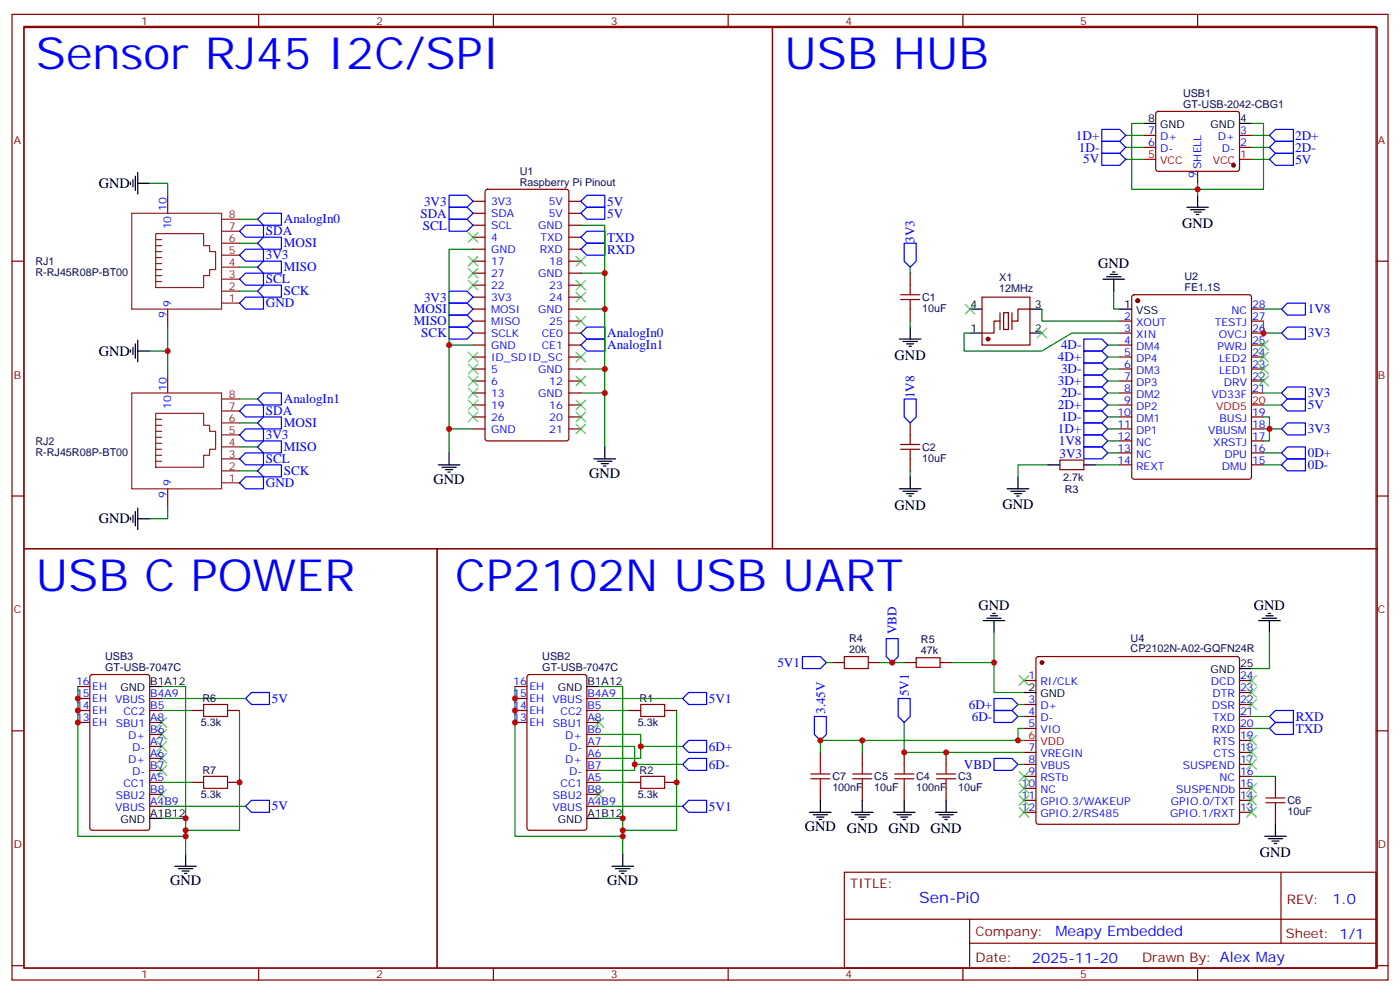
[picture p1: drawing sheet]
<svg xmlns="http://www.w3.org/2000/svg" width="412mm" height="292mm" viewBox="0 0 412 292" stroke-linecap="round" stroke-linejoin="round" font-family="sans-serif">
<g fill="none" stroke="#870000" stroke-width=".35">
<path d="M3.5 4.2h405.4v284.4h-405.4zM7.1 7.8h398.2v277.2h-398.2zM7.1 8.1h220.4v153.5h-220.4zM76.2 4.2v3.6M145.3 4.2v3.6M214.5 4.2v3.6M227.5 8.1h178.2v153.5h-178.2zM283.6 4.2v3.6M352.8 4.2v3.6M336.9 39.9h3.5M340.7 33l.4-.2h23.3l.5 .2 .2 .5v16.5l-.7 .4h-23.5l-.5-.7v-16.2zM365.1 39.9h3.6"/>
<path d="M49.4 57.5v5.3M139.3 59.3h3.6M143.1 55.9l.5-.2h23.3l.6 .5 .1 72.9-.5 .7h-23.5l-.7-.4v-73zM167.6 59.3h3.5M336.9 43.4h3.5M352.8 50.4v3.6M365.1 43.4h3.6M3.5 76.9h3.6M139.3 76.9h3.6M139.3 62.8h3.6M139.3 66.3h3.6M139.3 69.8h3.6"/>
<path d="M139.3 73.4h3.6M167.6 76.9h3.5M167.6 62.8h3.5M167.6 66.3h3.5M167.6 69.8h3.5M167.6 73.4h3.5M405.3 76.9h3.6M49.4 91v5.3M139.3 94.5h3.6M139.3 98.1h3.6M139.3 91h3.6M139.3 80.4h3.6"/>
<path d="M139.3 84h3.6M139.3 87.5h3.6M167.6 94.5h3.5M167.6 98.1h3.5M167.6 91h3.5M167.6 80.4h3.5M167.6 84h3.5M167.6 87.5h3.5M268.1 80.4v3.6M268.1 91v3.5M289.3 87.5h14.1v14.1h-14.1zM294.6 94.5h-1.8v3.6h-3.5"/>
<path d="M295.6 92.1h1.4v4.9h-1.4zM303.4 91h-3.5v3.5h-1.8M329.8 94.5h3.6M329.8 98.1h3.6M333.6 87l.5-.2h33.8l.7 .4 .1 53.2-.5 .7h-34.1l-.7-.5v-53.1zM368.7 94.5h3.5M368.7 98.1h3.5M368.7 91h3.5M49.4 110.4v5.3M139.3 101.6h3.6M139.3 105.1h3.6M139.3 108.7h3.6"/>
<path d="M139.3 112.2h3.6M139.3 115.7h3.6M139.3 119.2h3.6M167.6 101.6h3.5M167.6 105.1h3.5M167.6 108.7h3.5M167.6 112.2h3.5M167.6 115.7h3.5M167.6 119.2h3.5M329.8 101.6h3.6M329.8 105.1h3.6M329.8 108.7h3.6"/>
<path d="M329.8 112.2h3.6M329.8 115.7h3.6M329.8 119.2h3.6M368.7 101.6h3.5M368.7 105.1h3.5M368.7 108.7h3.5M368.7 112.2h3.5M368.7 115.7h3.5M139.3 122.8h3.6M139.3 126.3h3.6M167.6 122.8h3.5M167.6 126.3h3.5"/>
<path d="M268.1 124.5v3.6M268.1 135.1v3.5M312.2 135.5h7.1v2.8h-7.1zM329.8 122.8h3.6M329.8 126.3h3.6M329.8 129.8h3.6M329.8 133.3h3.6M329.8 136.9h3.6M368.7 122.8h3.5M368.7 126.3h3.5M368.7 129.8h3.5M368.7 133.3h3.5"/>
<path d="M368.7 136.9h3.5M3.5 146h3.6M49.4 143.9v5.3M405.3 146h3.6M7.1 161.6h121.7v123.4h-121.7zM128.8 161.6h276.9v123.4h-276.9zM26.7 198.8l.5-.2h16.2l.6 .4 .1 44.8-.5 .6-16.4 .1-.7-.5v-44.7zM155.5 198.8l.4-.2h16.3l.6 .4 .1 44.8-.5 .6-16.5 .1-.6-.5-.1-44.7zM245.2 195.1h3.5M255.8 195.1h3.5M266.3 195.1h3.6M276.9 195.1h3.6"/>
<path d="M305.4 193.5l.5-.2h58.5l.5 .2 .2 .5v48l-.2 .5-.5 .2h-58.5l-.5-.2-.2-.5v-48zM3.5 215.2h3.6M22.9 209.2h3.6M22.9 212.7h3.6M22.9 205.7h3.6M22.9 202.1h3.6M44.1 209.2h3.5M44.1 219.8h3.5M44.1 216.3h3.5M44.1 212.7h3.5M44.1 205.7h3.5M56.4 209.2h3.6"/>
<path d="M67 209.2h3.6M151.7 209.2h3.5M151.7 212.7h3.5M151.7 205.7h3.5M151.7 202.1h3.5M172.9 209.2h3.5M172.9 219.8h3.5M172.9 216.3h3.5M172.9 212.7h3.5M172.9 205.7h3.5M185.2 209.2h3.5M195.8 209.2h3.5"/>
<path d="M301.6 200.4h3.6M301.6 207.4h3.6M301.6 211h3.6M301.6 214.5h3.6M365.1 200.4h3.6M365.1 207.4h3.6M365.1 211h3.6M365.1 214.5h3.6M365.1 218h3.6M365.1 203.9h3.6M405.3 215.2h3.6M44.1 230.4h3.5"/>
<path d="M44.1 237.4h3.5M44.1 233.9h3.5M44.1 226.8h3.5M44.1 223.3h3.5M56.4 230.4h3.6M67 230.4h3.6M172.9 230.4h3.5M172.9 237.4h3.5M172.9 233.9h3.5M172.9 226.8h3.5M172.9 223.3h3.5M185.2 230.4h3.5"/>
<path d="M195.8 230.4h3.5M241.7 221.5v3.6M241.7 232.1v3.6M254 221.5v3.6M254 232.1v3.6M266.3 221.5v3.6M266.3 232.1v3.6M278.7 221.5v3.6M278.7 232.1v3.6M301.6 221.5h3.6M301.6 225.1h3.6M301.6 228.6h3.6"/>
<path d="M301.6 232.1h3.6M301.6 235.7h3.6M301.6 239.2h3.6M365.1 221.5h3.6M365.1 225.1h3.6M365.1 228.6h3.6M365.1 232.1h3.6M365.1 235.7h3.6M365.1 239.2h3.6M375.7 228.6v3.5M375.7 239.2v3.5M248.7 256.8h156.6v28.2h-156.6z"/>
<path d="M377.3 256.8v20.9M248.7 270.7h156.5M285.6 277.7h119.6M285.6 270.7v14.1M3.5 284.3h3.6M76.2 285v3.6M145.3 285v3.6M214.5 285v3.6M283.6 285v3.6M352.8 285v3.6M405.3 284.3h3.6"/>
</g>
<g fill="none" stroke="#8c2424" stroke-width=".35">
<path d="M38.8 62.8h26.5v28.2h-26.5zM45.9 68.8h14.1v3.5h1.7v1.8h1.8v5.3h-1.8v1.7h-1.7v3.6h-14.1zM45.9 70.6h1.7M45.9 72.3h1.7M45.9 74.1h1.7M45.9 75.8h1.7M45.9 77.6h1.7M45.9 79.4h1.7M65.3 64.6h5.3M65.3 68.1h5.3M65.3 71.6h5.3M65.3 75.1h5.3"/>
<path d="M65.3 78.7h5.3M45.9 81.1h1.7M45.9 82.9h1.7M65.3 82.2h5.3M65.3 85.7h5.3M65.3 89.3h5.3M38.8 115.7h26.5v28.2h-26.5zM65.3 117.5h5.3M45.9 121.7h14.1v3.5h1.7v1.8h1.8v5.3h-1.8v1.8h-1.7v3.5h-14.1zM45.9 123.5h1.7M45.9 125.2h1.7M45.9 127h1.7"/>
<path d="M45.9 128.8h1.7M45.9 130.5h1.7M45.9 132.3h1.7M45.9 134.1h1.7M45.9 135.8h1.7M65.3 121h5.3M65.3 124.5h5.3M65.3 128.1h5.3M65.3 131.6h5.3M65.3 135.1h5.3M65.3 138.6h5.3M65.3 142.2h5.3"/>
</g>
<g fill="none" stroke="#00f" stroke-width=".35">
<path d="M324.6 38.1h5.2l1.8 1.8-1.8 1.7h-5.2zM375.7 38.1h5.3v3.5h-5.3l-1.8-1.7zM132.3 57.5h5.3l1.7 1.8-1.7 1.7h-5.3zM171.1 59.3l1.8-1.8h5.3v3.5h-5.3zM324.6 41.6h5.2l1.8 1.8-1.8 1.8h-5.2zM324.6 45.2h5.2l1.8 1.7-1.8 1.8h-5.2zM373.9 43.4l1.8-1.8h5.3v3.6h-5.3zM375.7 45.2h5.3v3.5h-5.3l-1.8-1.8zM70.6 68.1l1.7-1.8h5.3v3.5h-5.3zM70.6 75.1l1.7-1.7h5.3v3.5h-5.3zM75.8 71.6l1.8-1.8h5.3v3.6h-5.3zM75.8 78.7l1.8-1.8h5.3v3.5h-5.3z"/>
<path d="M77.6 62.8h5.3v3.5h-5.3l-1.8-1.7zM132.3 61h5.3l1.7 1.8-1.7 1.8h-5.3zM132.3 64.6h5.3l1.7 1.7-1.7 1.8h-5.3zM171.1 69.8l1.8-1.7h5.3v3.5h-5.3zM171.1 73.4l1.8-1.8h5.3v3.5h-5.3zM171.1 62.8l1.8-1.8h5.3v3.6h-5.3zM266.3 71.6h3.6v5.3l-1.8 1.8-1.8-1.8zM70.6 89.3l1.7-1.8h5.3v3.5h-5.3zM72.3 80.4h5.3v3.6h-5.3l-1.7-1.8zM75.8 85.7l1.8-1.7h5.3v3.5h-5.3zM132.3 92.8h5.3l1.7 1.7-1.7 1.8h-5.3zM132.3 89.3h5.3l1.7 1.7-1.7 1.8h-5.3z"/>
<path d="M132.3 96.3h5.3l1.7 1.8-1.7 1.7h-5.3zM132.3 85.7h5.3l1.7 1.8-1.7 1.8h-5.3zM172.9 96.3h5.3v3.5h-5.3l-1.8-1.7zM319.3 99.8h5.3l1.7 1.8-1.7 1.8h-5.3zM377.5 91l1.7-1.7h5.3v3.5h-5.3zM377.5 98.1l1.7-1.8h5.3v3.5h-5.3zM75.8 117.5l1.8-1.8h5.3v3.5h-5.3zM171.1 101.6l1.8-1.8h5.3v3.6h-5.3zM266.3 117.5h3.6v5.3l-1.8 1.7-1.8-1.7zM319.3 113.9h5.3l1.7 1.8-1.7 1.8h-5.3zM319.3 117.5h5.3l1.7 1.7-1.7 1.8h-5.3zM319.3 106.9h5.3l1.7 1.8-1.7 1.7h-5.3z"/>
<path d="M319.3 110.4h5.3l1.7 1.8-1.7 1.7h-5.3zM319.3 103.4h5.3l1.7 1.7-1.7 1.8h-5.3zM377.5 119.2l1.7-1.7h5.3v3.5h-5.3zM377.5 115.7l1.7-1.8h5.3v3.6h-5.3zM70.6 135.1l1.7-1.8h5.3v3.6h-5.3zM70.6 128.1l1.7-1.8h5.3v3.5h-5.3zM70.6 121l1.7-1.8h5.3v3.6h-5.3zM75.8 138.6l1.8-1.7h5.3v3.5h-5.3zM75.8 124.5l1.8-1.7h5.3v3.5h-5.3zM77.6 129.8h5.3v3.5h-5.3l-1.8-1.7zM319.3 131.6h5.3l1.7 1.7-1.7 1.8h-5.3zM319.3 128.1h5.3l1.7 1.7-1.7 1.8h-5.3z"/>
<path d="M319.3 124.5h5.3l1.7 1.8-1.7 1.8h-5.3zM319.3 121h5.3l1.7 1.8-1.7 1.7h-5.3zM377.5 133.3l1.7-1.7h5.3v3.5h-5.3zM377.5 136.9l1.7-1.8h5.3v3.5h-5.3zM377.5 126.3l1.7-1.8h5.3v3.6h-5.3zM70.6 142.2l1.7-1.8h5.3v3.5h-5.3zM236.4 193.3h5.3l1.7 1.8-1.7 1.7h-5.3zM261.1 188h3.5v5.3l-1.8 1.8-1.7-1.8zM72.3 205.7l1.8-1.8h5.3v3.5h-5.3zM201.1 205.7l1.7-1.8h5.3v3.5h-5.3zM202.8 218h5.3v3.5h-5.3l-1.7-1.7zM239.9 211h3.5v5.3l-1.7 1.7-1.8-1.7z"/>
<path d="M264.6 205.7h3.5v5.3l-1.8 1.7-1.7-1.7zM292.8 205.7h5.3l1.8 1.7-1.8 1.8h-5.3zM292.8 209.2h5.3l1.8 1.8-1.8 1.7h-5.3zM373.9 214.5l1.8-1.8h5.3v3.6h-5.3zM373.9 211l1.8-1.8h5.3v3.5h-5.3zM72.3 237.4l1.8-1.7h5.3v3.5h-5.3zM201.1 225.1l1.7-1.8h5.3v3.5h-5.3zM201.1 237.4l1.7-1.7h5.3v3.5h-5.3zM292.8 223.3h5.3l1.8 1.8-1.8 1.7h-5.3z"/>
</g>
<g fill="none" stroke="#008700" stroke-width=".35">
<path d="M331.6 39.9h5.3M336.9 36.3h-3.5v19.4h38.8v-19.4h-3.5M368.7 39.9h5.2M44.1 54h5.3v3.5M331.6 46.9h5.3M331.6 43.4h5.3M352.8 54v3.5M368.7 46.9h5.2M368.7 43.4h5.2M70.6 78.7h5.2M70.6 71.6h5.2M70.6 64.6h5.2"/>
<path d="M139.3 73.4h-7v59.9M171.1 66.3h7.1v14.1M268.1 78.7v1.7M49.4 96.3v14.1M70.6 85.7h5.2M171.1 80.4h7.1v51.2M171.1 91h7.1M268.1 94.5v1.8M285.8 98.1h-1.8v5.3h22.9l8.8-5.3h14.1M306.9 91v3.5h22.9M328.1 85.7v5.3h1.7M372.2 94.5v3.6h5.3"/>
<path d="M372.2 91h5.3M44.1 103.4h5.3M70.6 117.5h5.2M132.3 101.6h7M171.1 115.7h7.1M171.1 108.7h7.1M326.3 119.2h3.5M326.3 115.7h3.5M326.3 105.1h3.5M326.3 101.6h3.5M326.3 112.2h3.5M326.3 108.7h3.5"/>
<path d="M372.2 119.2h5.3M372.2 115.7h5.3M70.6 124.5h5.2M70.6 131.6h5.2M70.6 138.6h5.2M132.3 126.3h7M268.1 138.6v1.8M308.7 136.9h-8.8v3.5M322.8 136.9h7M326.3 133.3h3.5M326.3 126.3h3.5M326.3 129.8h3.5"/>
<path d="M326.3 122.8h3.5M372.2 122.8h1.7v7h-1.7M372.2 133.3h5.3M372.2 136.9h5.3M372.2 126.3h5.3M49.4 149.2v3.6h-5.3M243.4 195.1h1.8M259.3 195.1h7M280.5 195.1h12.3M292.8 186.3v17.6h8.8M373.9 186.3v10.5h-5.2M22.9 202.1v44.1h31.8"/>
<path d="M47.6 202.1h7.1v38.8M47.6 209.2h8.8M47.6 205.7h24.7M70.6 209.2v35.3h-15.9M151.7 202.1v44.1h31.7M176.4 219.8h10.6v7h-10.6M176.4 216.3h12.3v7h-12.3M176.4 202.1h7v38.8M176.4 209.2h8.8M176.4 205.7h24.7M188.7 219.8h12.4M199.3 209.2v35.3h-15.9"/>
<path d="M254 218h-12.3v3.5M266.3 212.7v8.8h35.3M299.9 211h1.7M299.9 207.4h1.7M301.6 218h-47.6v3.5M301.6 214.5h-1.7v3.5M368.7 211h5.2M368.7 214.5h5.2M47.6 230.4h8.8M47.6 237.4h24.7M176.4 230.4h8.8M176.4 237.4h24.7"/>
<path d="M187 225.1h14.1M299.9 225.1h1.7M368.7 228.6h7M47.6 240.9h7.1v10.6M176.4 240.9h7v10.6"/>
</g>
<g fill="none" stroke="#000" stroke-width=".35">
<path d="M336.9 36.3h3.5M365.1 36.3h3.6M38.5 53.6v.7M39.2 52.9v2.1M39.9 51.9v4.2M40.6 50.8v6.3M40.6 54h3.5M352.8 57.5v3.5M349.6 61h6.4M350.7 61.7h4.2M351.7 62.4h2.1M352.4 63.1h.7"/>
<path d="M264.9 99.8h6.4M268.1 96.3v3.5M285.8 91h3.5M285.8 98.1h3.5M303.4 91h3.5M303.4 98.1h3.5M324.9 82.2h6.4M326 81.5h4.2M327 80.8h2.1M327.7 80.1h.7M328.1 82.2v3.5M329.8 91h3.6"/>
<path d="M38.5 103v.7M39.2 102.3v2.1M39.9 101.2v4.3M40.6 103.4h3.5M40.6 100.2v6.3M266 100.5h4.2M267.1 101.2h2.1M267.8 102h.7M129.1 136.9h6.4M130.2 137.6h4.2M131.2 138.3h2.1M131.9 139h.7"/>
<path d="M132.3 133.3v3.6M175 135.1h6.3M176 135.8h4.3M177.1 136.5h2.1M177.8 137.2h.7M178.2 131.6v3.5M308.7 136.9h3.5M319.3 136.9h3.5M38.5 152.4v.7M39.2 151.7v2.1M39.9 150.6v4.3M40.6 149.6v6.3"/>
<path d="M40.6 152.8h3.5M264.9 143.9h6.4M266 144.6h4.2M267.1 145.3h2.1M267.8 146h.7M268.1 140.4v3.5M296.7 143.9h6.3M297.7 144.6h4.3M298.8 145.3h2.1M299.5 146h.7M299.9 140.4v3.5M289.6 182.7h6.4"/>
<path d="M290.7 182h4.2M291.7 181.3h2.2M292.5 180.6h.7M292.8 182.7v3.6M365.1 196.8h3.6M370.8 182.7h6.3M371.8 182h4.3M372.9 181.3h2.1M373.6 180.6h.7M373.9 182.7v3.6M44.1 202.1h3.5M172.9 202.1h3.5"/>
<path d="M301.6 203.9h3.6M238.5 239.2h6.3M239.5 239.9h4.3M241.7 235.7v3.5M250.8 239.2h6.4M251.9 239.9h4.2M254 235.7v3.5M263.2 239.2h6.3M264.2 239.9h4.3M266.3 235.7v3.5M275.5 239.2h6.4M276.6 239.9h4.2"/>
<path d="M278.7 235.7v3.5M44.1 240.9h3.5M51.5 255.1h6.4M52.6 255.8h4.2M53.6 256.5h2.1M54.3 257.2h.7M54.7 251.5v3.6M172.9 240.9h3.5M180.3 255.1h6.3M181.3 255.8h4.3M182.4 256.5h2.1M183.1 257.2h.7"/>
<path d="M183.4 251.5v3.6M240.6 240.6h2.1M241.3 241.3h.7M252.9 240.6h2.2M253.6 241.3h.8M265.3 240.6h2.1M266 241.3h.7M277.6 240.6h2.2M278.3 241.3h.7M372.5 246.2h6.4M373.6 246.9h4.2M374.6 247.6h2.2"/>
<path d="M375.4 248.4h.7M375.7 242.7v3.5"/>
</g>
<path d="M336.9 46.9h3.5M365.1 46.9h3.6M368.7 119.2h3.5M301.6 218h3.6" fill="none" stroke="#f00" stroke-width=".35"/>
<g fill="#870000" stroke="#870000" stroke-width=".35">
<circle cx="363.4" cy="48.7" r=".53"/>
<circle cx="335.1" cy="88.5" r=".53"/>
<circle cx="291" cy="99.8" r=".53"/>
<circle cx="306.9" cy="195.1" r=".53"/>
</g>
<path d="M294.6 92.1v4.9M298.1 92.1v4.9" fill="none" stroke="#871200" stroke-width=".35"/>
<g fill="none" stroke="#3c3" stroke-width=".35">
<path d="M137.9 79l2.9 2.8M137.9 75.5l2.9 2.8M137.9 68.4l2.9 2.9M140.8 79l-2.9 2.8M140.8 75.5l-2.9 2.8M140.8 68.4l-2.9 2.9M169.7 75.5l2.8 2.8M172.5 75.5l-2.8 2.8M137.9 82.5l2.9 2.9M140.8 82.5l-2.9 2.9M169.7 82.5l2.8 2.9M169.7 86.1l2.8 2.8"/>
<path d="M169.7 93.1l2.8 2.9M172.5 82.5l-2.8 2.9M172.5 86.1l-2.8 2.8M172.5 93.1l-2.8 2.9M284.3 89.6l2.9 2.8M287.2 89.6l-2.9 2.8M305.5 96.7l2.8 2.8M308.3 96.7l-2.8 2.8M137.9 103.7l2.9 2.8M137.9 117.8l2.9 2.8M137.9 114.3l2.9 2.8M137.9 110.8l2.9 2.8"/>
<path d="M137.9 107.2l2.9 2.9M140.8 103.7l-2.9 2.8M140.8 107.2l-2.9 2.9M140.8 114.3l-2.9 2.8M140.8 117.8l-2.9 2.8M140.8 110.8l-2.9 2.8M169.7 103.7l2.8 2.8M169.7 110.8l2.8 2.8M169.7 117.8l2.8 2.8M172.5 103.7l-2.8 2.8M172.5 110.8l-2.8 2.8M172.5 117.8l-2.8 2.8"/>
<path d="M370.8 100.2l2.8 2.8M370.8 103.7l2.8 2.8M370.8 107.2l2.8 2.9M370.8 110.8l2.8 2.8M373.6 100.2l-2.8 2.8M373.6 103.7l-2.8 2.8M373.6 107.2l-2.8 2.9M373.6 110.8l-2.8 2.8M137.9 121.4l2.9 2.8M140.8 121.4l-2.9 2.8M169.7 121.4l2.8 2.8M169.7 124.9l2.8 2.8"/>
<path d="M172.5 121.4l-2.8 2.8M172.5 124.9l-2.8 2.8M300.2 199l2.8 2.8M303 199l-2.8 2.8M367.2 199l2.9 2.8M370.1 199l-2.9 2.8M46.2 211.3l2.8 2.8M46.2 214.8l2.8 2.9M46.2 218.4l2.8 2.8M49 211.3l-2.8 2.8M49 214.8l-2.8 2.9M49 218.4l-2.8 2.8"/>
<path d="M175 211.3l2.8 2.8M177.8 211.3l-2.8 2.8M367.2 202.5l2.9 2.8M367.2 206l2.9 2.8M367.2 216.6l2.9 2.8M370.1 202.5l-2.9 2.8M370.1 206l-2.9 2.8M370.1 216.6l-2.9 2.8M46.2 232.5l2.8 2.8M46.2 221.9l2.8 2.8M46.2 225.4l2.8 2.8M49 232.5l-2.8 2.8"/>
<path d="M49 221.9l-2.8 2.8M49 225.4l-2.8 2.8M175 232.5l2.8 2.8M177.8 232.5l-2.8 2.8M300.2 227.2l2.8 2.8M300.2 230.7l2.8 2.8M300.2 234.2l2.8 2.9M300.2 237.8l2.8 2.8M303 227.2l-2.8 2.8M303 230.7l-2.8 2.8M303 234.2l-2.8 2.9M303 237.8l-2.8 2.8"/>
<path d="M367.2 220.1l2.9 2.9M367.2 223.7l2.9 2.8M367.2 230.7l2.9 2.8M367.2 234.2l2.9 2.9M367.2 237.8l2.9 2.8M370.1 220.1l-2.9 2.9M370.1 223.7l-2.9 2.8M370.1 230.7l-2.9 2.8M370.1 234.2l-2.9 2.9M370.1 237.8l-2.9 2.8"/>
</g>
<g fill="none" stroke="#a10000" stroke-width=".35">
<path d="M265.3 88.2h5.6M265.3 86.8h5.6M268.1 84v2.8M268.1 88.2v2.8M265.3 132.3h5.6M265.3 130.9h5.6M268.1 128.1v2.8M268.1 132.3v2.8M248.7 193.3h7.1v3.5h-7.1zM269.9 193.7h7v2.8h-7zM60 207.4h7v3.6h-7zM188.7 207.4h7.1v3.6h-7.1z"/>
<path d="M60 228.6h7v3.5h-7zM188.7 228.6h7.1v3.5h-7.1zM238.8 229.3h5.7M238.8 227.9h5.7M241.7 225.1v2.8M241.7 229.3v2.8M251.2 229.3h5.6M251.2 227.9h5.6M254 225.1v2.8M254 229.3v2.8M263.5 229.3h5.7M263.5 227.9h5.7"/>
<path d="M266.3 225.1v2.8M266.3 229.3v2.8M275.9 229.3h5.6M275.9 227.9h5.6M278.7 225.1v2.8M278.7 229.3v2.8M372.9 236.4h5.6M372.9 234.9h5.6M375.7 232.1v2.8M375.7 236.4v2.8"/>
</g>
<g fill="#c00">
<circle cx="49.4" cy="103.4" r=".88"/>
<circle cx="373.9" cy="126.3" r=".88"/>
<circle cx="372.2" cy="98.1" r=".88"/>
<circle cx="352.8" cy="55.7" r=".88"/>
<circle cx="183.4" cy="246.2" r=".88"/>
<circle cx="199.3" cy="230.4" r=".88"/>
<circle cx="183.4" cy="244.5" r=".88"/>
<circle cx="183.4" cy="240.9" r=".88"/>
<circle cx="187" cy="225.1" r=".88"/>
<circle cx="188.7" cy="219.8" r=".88"/>
<circle cx="299.9" cy="218" r=".88"/>
<circle cx="254" cy="218" r=".88"/>
<circle cx="262.8" cy="195.1" r=".88"/>
<circle cx="278.7" cy="221.5" r=".88"/>
<circle cx="54.7" cy="240.9" r=".88"/>
<circle cx="54.7" cy="244.5" r=".88"/>
<circle cx="70.6" cy="230.4" r=".88"/>
<circle cx="54.7" cy="246.2" r=".88"/>
<circle cx="22.9" cy="212.7" r=".88"/>
<circle cx="22.9" cy="209.2" r=".88"/>
<circle cx="22.9" cy="205.7" r=".88"/>
<circle cx="266.3" cy="221.5" r=".88"/>
<circle cx="241.7" cy="218" r=".88"/>
<circle cx="178.2" cy="115.7" r=".88"/>
<circle cx="178.2" cy="108.7" r=".88"/>
<circle cx="178.2" cy="91" r=".88"/>
<circle cx="132.3" cy="101.6" r=".88"/>
<circle cx="132.3" cy="126.3" r=".88"/>
<circle cx="178.2" cy="80.4" r=".88"/>
<circle cx="151.7" cy="212.7" r=".88"/>
<circle cx="151.7" cy="209.2" r=".88"/>
<circle cx="151.7" cy="205.7" r=".88"/>
<circle cx="292.8" cy="195.1" r=".88"/>
</g>
<g font-size="13.1" fill="#00f">
<text x="10.6" y="20.5">Sensor RJ45 I2C/SPI</text>
<text x="231.1" y="20.5">USB HUB</text>
<text x="10.6" y="173.9">USB C POWER</text>
<text x="134.1" y="173.9">CP2102N USB UART</text>
</g>
<text font-size="4.6" fill="#00f" x="270.8" y="265.8">Sen-Pi0</text>
<g font-size="4.2">
<text x="29.1" y="55.4">GND</text>
<text x="348.2" y="67.1">GND</text>
<text x="323.5" y="78.8">GND</text>
<text x="29.1" y="104.8">GND</text>
<text x="263.5" y="105.9">GND</text>
<text x="127.7" y="142.5">GND</text>
<text x="173.6" y="140.8">GND</text>
<text x="29.1" y="154.1">GND</text>
<text x="263.5" y="150">GND</text>
<text x="295.3" y="150">GND</text>
<text x="288.2" y="179.5">GND</text>
<text x="369.4" y="179.5">GND</text>
<text x="237.1" y="244.8">GND</text>
<text x="249.4" y="245.3">GND</text>
<text x="261.8" y="245.3">GND</text>
<text x="274.1" y="245.3">GND</text>
<text x="371.1" y="252.3">GND</text>
<text x="50.1" y="260.7">GND</text>
<text x="178.9" y="260.7">GND</text>
</g>
<g font-size="4.2" fill="#00f">
<text x="392.5" y="266.1">1.0</text>
<text x="310.9" y="275.6">Meapy Embedded</text>
<text x="304" y="283.4">2025-11-20</text>
</g>
<g font-size="3.9" fill="#00f">
<text x="316.9" y="41.1">1D+</text>
<text x="381.5" y="41.1">2D+</text>
<text x="317.8" y="44.6">1D-</text>
<text x="381.5" y="44.7">2D-</text>
<text x="319.1" y="48.1">5V</text>
<text x="381.6" y="48.3">5V</text>
<text x="83.6" y="65.8">AnalogIn0</text>
<text x="123.9" y="64.1">SDA</text>
<text x="124.9" y="60.6">3V3</text>
<text x="178.9" y="64.1">5V</text>
<text x="178.9" y="60.6">5V</text>
<text x="78.3" y="69.3">SDA</text>
<text x="124.5" y="67.6">SCL</text>
<text x="178.9" y="71.2">TXD</text>
<text x="269.4" y="71.4" transform="rotate(-90 269.4 71.4)">3V3</text>
<text x="78.3" y="76.3">3V3</text>
<text x="83.6" y="72.9">MOSI</text>
<text x="178.9" y="74.7">RXD</text>
<text x="78.3" y="83.4">SCL</text>
<text x="83.6" y="79.9">MISO</text>
<text x="83.6" y="87">SCK</text>
<text x="124.9" y="88.9">3V3</text>
<text x="78.3" y="90.5">GND</text>
<text x="121.9" y="95.8">MISO</text>
<text x="121.9" y="92.3">MOSI</text>
<text x="385.2" y="92.2">1V8</text>
<text x="124.1" y="99.3">SCK</text>
<text x="178.9" y="99.3">AnalogIn0</text>
<text x="385.2" y="99.3">3V3</text>
<text x="178.9" y="102.8">AnalogIn1</text>
<text x="311.7" y="106.4">4D+</text>
<text x="312.5" y="102.9">4D-</text>
<text x="311.7" y="113.4">3D+</text>
<text x="312.5" y="109.9">3D-</text>
<text x="83.6" y="118.7">AnalogIn1</text>
<text x="269.4" y="117.3" transform="rotate(-90 269.4 117.3)">1V8</text>
<text x="312.5" y="117">2D-</text>
<text x="385.2" y="116.9">3V3</text>
<text x="78.3" y="122.3">SDA</text>
<text x="83.6" y="125.8">MOSI</text>
<text x="311.7" y="120.5">2D+</text>
<text x="312.5" y="124.1">1D-</text>
<text x="385.2" y="120.4">5V</text>
<text x="78.3" y="129.2">3V3</text>
<text x="311.7" y="127.6">1D+</text>
<text x="311.9" y="131.1">1V8</text>
<text x="385.2" y="127.5">3V3</text>
<text x="78.3" y="136.4">SCL</text>
<text x="83.6" y="132.8">MISO</text>
<text x="312.1" y="134.7">3V3</text>
<text x="385.2" y="134.7">0D+</text>
<text x="78.3" y="143.4">GND</text>
<text x="83.6" y="139.9">SCK</text>
<text x="385.2" y="138.2">0D-</text>
<text x="264.1" y="186.7" transform="rotate(-90 264.1 186.7)">VBD</text>
<text x="229" y="196.3">5V1</text>
<text x="80.1" y="206.9">5V</text>
<text x="208.8" y="207">5V1</text>
<text x="267.7" y="205" transform="rotate(-90 267.7 205)">5V1</text>
<text x="285.4" y="208.7">6D+</text>
<text x="243" y="210.3" transform="rotate(-90 243 210.3)">3.45V</text>
<text x="286.2" y="212.2">6D-</text>
<text x="381.7" y="215.8">TXD</text>
<text x="381.7" y="212.3">RXD</text>
<text x="208.8" y="221.1">6D+</text>
<text x="208.8" y="226.3">6D-</text>
<text x="284" y="226.3">VBD</text>
<text x="80.1" y="238.6">5V</text>
<text x="208.8" y="238.7">5V1</text>
</g>
<g font-size="3.9" fill="#800">
<text x="250.5" y="261.4">TITLE:</text>
<text x="379.1" y="266.1">REV:</text>
<text x="287.4" y="275.6">Company:</text>
<text x="378.7" y="276.2">Sheet: 1/1</text>
<text x="287.4" y="283.3">Date:</text>
<text x="336.4" y="283.4">Drawn By: Alex May</text>
</g>
<g font-size="3.2" fill="#800">
<text x="41.6" y="7.2">1</text>
<text x="110.8" y="7.2">2</text>
<text x="179.9" y="7.2">3</text>
<text x="249.1" y="7.2">4</text>
<text x="318.2" y="7.2">5</text>
<text x="4.1" y="42.3">A</text>
<text x="405.9" y="42.3">A</text>
<text x="4.1" y="111.5">B</text>
<text x="405.9" y="111.5">B</text>
<text x="4.1" y="180.6">C</text>
<text x="405.9" y="180.6">C</text>
<text x="4.1" y="249.8">D</text>
<text x="405.9" y="249.8">D</text>
<text x="41.6" y="288">1</text>
<text x="110.8" y="288">2</text>
<text x="179.9" y="288">3</text>
<text x="249.1" y="288">4</text>
<text x="318.2" y="288">5</text>
</g>
<g font-size="3.2" fill="#000080">
<text x="348.5" y="28.5">USB1</text>
<text x="348.5" y="31.8">GT-USB-2042-CBG1</text>
<text x="153.1" y="51.5">U1</text>
<text x="153.1" y="54.7">Raspberry Pi Pinout</text>
<text x="10.4" y="81.3">R-RJ45R08P-BT00</text>
<text x="10.4" y="78">RJ1</text>
<text x="294.3" y="82.9">X1</text>
<text x="348.9" y="82.5">U2</text>
<text x="271.6" y="88.6">C1</text>
<text x="294.3" y="86.1">12MHz</text>
<text x="348.9" y="85.7">FE1.1S</text>
<text x="271.6" y="91.8">10uF</text>
<text x="10.4" y="131">RJ2</text>
<text x="10.4" y="134.2">R-RJ45R08P-BT00</text>
<text x="271.6" y="135.9">10uF</text>
<text x="271.6" y="132.7">C2</text>
<text x="313.2" y="141.5">2.7k</text>
<text x="313.6" y="145">R3</text>
<text x="250.1" y="189.1">R4</text>
<text x="271.3" y="189.4">R5</text>
<text x="333" y="188.9">U4</text>
<text x="31" y="197.6">GT-USB-7047C</text>
<text x="31" y="194.3">USB3</text>
<text x="159.7" y="197.6">GT-USB-7047C</text>
<text x="159.7" y="194.3">USB2</text>
<text x="250.1" y="192.3">20k</text>
<text x="271.3" y="192.6">47k</text>
<text x="333" y="192.1">CP2102N-A02-GQFN24R</text>
<text x="59.6" y="206.8">R6</text>
<text x="188.4" y="206.8">R1</text>
<text x="59.2" y="213.9">5.3k</text>
<text x="187.9" y="213.9">5.3k</text>
<text x="59.6" y="228">R7</text>
<text x="188.4" y="228">R2</text>
<text x="245.2" y="233">100nF</text>
<text x="245.2" y="229.7">C7</text>
<text x="257.5" y="232.9">10uF</text>
<text x="257.5" y="229.7">C5</text>
<text x="269.9" y="233">100nF</text>
<text x="269.9" y="229.7">C4</text>
<text x="282.2" y="232.9">10uF</text>
<text x="282.2" y="229.7">C3</text>
<text x="59.2" y="235">5.3k</text>
<text x="187.9" y="235">5.3k</text>
<text x="379.2" y="240">10uF</text>
<text x="379.2" y="236.8">C6</text>
</g>
<g font-size="3.2">
<text x="338.2" y="36">8</text>
<text x="365.3" y="36">4</text>
<text x="341.7" y="37.7">GND</text>
<text x="356.5" y="37.7">GND</text>
<text x="285.8" y="90.7">4</text>
<text x="304.8" y="90.7">3</text>
<text x="331.2" y="90.7">1</text>
<text x="334.7" y="92.4">VSS</text>
<text x="285.8" y="97.7">1</text>
<text x="304.8" y="97.7">2</text>
<text x="365.3" y="196.5">25</text>
<text x="35.5" y="203.6">GND</text>
<text x="44.3" y="201.8">B1A12</text>
<text x="164.3" y="203.6">GND</text>
<text x="173" y="201.8">B1A12</text>
<text x="303" y="203.6">2</text>
<text x="356.5" y="198.3">GND</text>
<text x="306.5" y="205.3">GND</text>
<text x="35.5" y="242.4">GND</text>
<text x="44.3" y="240.6">A1B12</text>
<text x="164.3" y="242.4">GND</text>
<text x="173" y="240.6">A1B12</text>
</g>
<g font-size="3.2" fill="#00f">
<text x="338.2" y="39.5">7</text>
<text x="341.7" y="41.3">D+</text>
<text x="358.8" y="41.3">D+</text>
<text x="365.3" y="39.5">3</text>
<text x="338.2" y="43">6</text>
<text x="341.7" y="44.8">D-</text>
<text x="359.9" y="44.8">D-</text>
<text x="365.3" y="43">2</text>
<text x="352.4" y="52.5" transform="rotate(-90 352.4 52.5)">9</text>
<text x="353.8" y="49.7" transform="rotate(-90 353.8 49.7)">SHELL</text>
<text x="49" y="62.1" transform="rotate(-90 49 62.1)">10</text>
<text x="144.6" y="60.3">3V3</text>
<text x="144.6" y="63.9">SDA</text>
<text x="161.6" y="60.3">5V</text>
<text x="161.6" y="63.9">5V</text>
<text x="50.4" y="67.5" transform="rotate(-90 50.4 67.5)">10</text>
<text x="144.6" y="67.4">SCL</text>
<text x="144.6" y="70.9">4</text>
<text x="158.5" y="67.4">GND</text>
<text x="159.2" y="70.9">TXD</text>
<text x="144.6" y="74.4">GND</text>
<text x="144.6" y="78">17</text>
<text x="159" y="74.4">RXD</text>
<text x="161.8" y="78">18</text>
<text x="144.6" y="81.5">27</text>
<text x="158.5" y="81.5">GND</text>
<text x="144.6" y="85">22</text>
<text x="144.6" y="88.5">3V3</text>
<text x="161.8" y="85">23</text>
<text x="161.8" y="88.5">24</text>
<text x="49" y="93.7" transform="rotate(-90 49 93.7)">9</text>
<text x="50.4" y="90.3" transform="rotate(-90 50.4 90.3)">9</text>
<text x="144.6" y="92.1">MOSI</text>
<text x="144.6" y="95.6">MISO</text>
<text x="158.5" y="92.1">GND</text>
<text x="161.8" y="95.6">25</text>
<text x="331.2" y="94.2">2</text>
<text x="334.7" y="96">XOUT</text>
<text x="357.8" y="96">TESTJ</text>
<text x="362.8" y="92.4">NC</text>
<text x="368.8" y="94.2">27</text>
<text x="368.8" y="90.7">28</text>
<text x="144.6" y="99.1">SCLK</text>
<text x="159.6" y="99.1">CE0</text>
<text x="331.2" y="97.7">3</text>
<text x="331.2" y="101.2">4</text>
<text x="334.7" y="99.5">XIN</text>
<text x="359" y="99.5">OVCJ</text>
<text x="368.8" y="101.2">25</text>
<text x="368.8" y="97.7">26</text>
<text x="144.6" y="102.7">GND</text>
<text x="144.6" y="106.2">ID_SD ID_SC</text>
<text x="159.6" y="102.7">CE1</text>
<text x="331.2" y="104.8">5</text>
<text x="334.7" y="103">DM4</text>
<text x="334.7" y="106.5">DP4</text>
<text x="358.6" y="103">PWRJ</text>
<text x="359.1" y="106.5">LED2</text>
<text x="368.8" y="104.8">24</text>
<text x="144.6" y="109.7">5</text>
<text x="144.6" y="113.2">6</text>
<text x="158.5" y="109.7">GND</text>
<text x="161.8" y="113.2">12</text>
<text x="331.2" y="108.3">6</text>
<text x="331.2" y="111.8">7</text>
<text x="334.7" y="110.1">DM3</text>
<text x="334.7" y="113.6">DP3</text>
<text x="359.1" y="110.1">LED1</text>
<text x="360.5" y="113.6">DRV</text>
<text x="368.8" y="111.8">22</text>
<text x="368.8" y="108.3">23</text>
<text x="49" y="115" transform="rotate(-90 49 115)">10</text>
<text x="144.6" y="116.8">13</text>
<text x="158.5" y="116.8">GND</text>
<text x="331.2" y="115.4">8</text>
<text x="331.2" y="118.9">9</text>
<text x="334.7" y="117.1">DM2</text>
<text x="356.9" y="117.1">VD33F</text>
<text x="368.8" y="115.4">21</text>
<text x="50.4" y="120.4" transform="rotate(-90 50.4 120.4)">10</text>
<text x="144.6" y="120.3">19</text>
<text x="144.6" y="123.8">26</text>
<text x="161.8" y="120.3">16</text>
<text x="161.8" y="123.8">20</text>
<text x="329.2" y="122.4">10</text>
<text x="329.2" y="125.9">11</text>
<text x="334.7" y="120.6">DP2</text>
<text x="334.7" y="124.2">DM1</text>
<text x="359.2" y="124.2">BUSJ</text>
<text x="368.8" y="125.9">18</text>
<text x="368.8" y="122.4">19</text>
<text x="144.6" y="127.4">GND</text>
<text x="161.8" y="127.4">21</text>
<text x="329.2" y="129.5">12</text>
<text x="334.7" y="127.7">DP1</text>
<text x="334.7" y="131.2">NC</text>
<text x="355.8" y="127.7">VBUSM</text>
<text x="357.4" y="131.2">XRSTJ</text>
<text x="368.8" y="129.5">17</text>
<text x="329.2" y="133">13</text>
<text x="329.2" y="136.5">14</text>
<text x="334.7" y="134.8">NC</text>
<text x="360.7" y="134.8">DPU</text>
<text x="368.8" y="136.5">15</text>
<text x="368.8" y="133">16</text>
<text x="50.4" y="143.2" transform="rotate(-90 50.4 143.2)">9</text>
<text x="334.7" y="138.3">REXT</text>
<text x="359.9" y="138.3">DMU</text>
<text x="49" y="146.7" transform="rotate(-90 49 146.7)">9</text>
<text x="22.4" y="201.8">16</text>
<text x="27.2" y="203.2">EH</text>
<text x="151.2" y="201.8">16</text>
<text x="155.9" y="203.2">EH</text>
<text x="303" y="200">1</text>
<text x="306.5" y="201.8">RI/CLK</text>
<text x="356.7" y="201.8">DCD</text>
<text x="365.3" y="203.6">23</text>
<text x="365.3" y="200">24</text>
<text x="22.4" y="208.8">14</text>
<text x="22.4" y="205.3">15</text>
<text x="27.2" y="206.7">EH</text>
<text x="34" y="207.1">VBUS</text>
<text x="44.3" y="208.8">B5</text>
<text x="44.3" y="205.3">B4A9</text>
<text x="151.2" y="208.8">14</text>
<text x="151.2" y="205.3">15</text>
<text x="155.9" y="206.7">EH</text>
<text x="162.7" y="207.1">VBUS</text>
<text x="173" y="208.8">B5</text>
<text x="173" y="205.3">B4A9</text>
<text x="303" y="207.1">3</text>
<text x="306.5" y="208.8">D+</text>
<text x="357" y="208.8">DSR</text>
<text x="357.2" y="205.3">DTR</text>
<text x="365.3" y="207.1">22</text>
<text x="22.4" y="212.4">13</text>
<text x="27.2" y="213.8">EH</text>
<text x="27.2" y="210.3">EH</text>
<text x="34.1" y="214.1">SBU1</text>
<text x="36.3" y="210.6">CC2</text>
<text x="44.3" y="215.9">B6</text>
<text x="44.3" y="212.4">A8</text>
<text x="151.2" y="212.4">13</text>
<text x="155.9" y="213.8">EH</text>
<text x="155.9" y="210.3">EH</text>
<text x="162.9" y="214.1">SBU1</text>
<text x="165.1" y="210.6">CC2</text>
<text x="173" y="215.9">B6</text>
<text x="173" y="212.4">A8</text>
<text x="303" y="210.6">4</text>
<text x="303" y="214.1">5</text>
<text x="306.5" y="212.4">D-</text>
<text x="306.5" y="215.9">VIO</text>
<text x="357" y="215.9">RXD</text>
<text x="357.2" y="212.4">TXD</text>
<text x="365.3" y="214.1">20</text>
<text x="365.3" y="210.6">21</text>
<text x="37.8" y="217.7">D+</text>
<text x="38.9" y="221.2">D-</text>
<text x="44.3" y="219.4">A7</text>
<text x="166.5" y="217.7">D+</text>
<text x="167.7" y="221.2">D-</text>
<text x="173" y="219.4">A7</text>
<text x="303" y="221.2">7</text>
<text x="357.5" y="219.4">RTS</text>
<text x="365.3" y="221.2">18</text>
<text x="365.3" y="217.7">19</text>
<text x="37.8" y="224.7">D+</text>
<text x="44.3" y="226.5">B7</text>
<text x="44.3" y="223">A6</text>
<text x="166.5" y="224.7">D+</text>
<text x="173" y="226.5">B7</text>
<text x="173" y="223">A6</text>
<text x="303" y="224.7">8</text>
<text x="306.5" y="223">VREGIN</text>
<text x="306.5" y="226.5">VBUS</text>
<text x="348.4" y="226.5">SUSPEND</text>
<text x="357.5" y="223">CTS</text>
<text x="365.3" y="224.7">17</text>
<text x="36.3" y="231.8">CC1</text>
<text x="38.9" y="228.2">D-</text>
<text x="44.3" y="233.5">B8</text>
<text x="44.3" y="230">A5</text>
<text x="165.1" y="231.8">CC1</text>
<text x="167.7" y="228.2">D-</text>
<text x="173" y="233.5">B8</text>
<text x="173" y="230">A5</text>
<text x="300.9" y="231.8">10</text>
<text x="303" y="228.2">9</text>
<text x="306.5" y="230">RSTb</text>
<text x="306.5" y="233.5">NC</text>
<text x="346.4" y="233.5">SUSPENDb</text>
<text x="359.2" y="230">NC</text>
<text x="365.3" y="231.8">15</text>
<text x="365.3" y="228.2">16</text>
<text x="34" y="238.8">VBUS</text>
<text x="34.1" y="235.3">SBU2</text>
<text x="44.3" y="237.1">A4B9</text>
<text x="162.7" y="238.8">VBUS</text>
<text x="162.9" y="235.3">SBU2</text>
<text x="173" y="237.1">A4B9</text>
<text x="300.9" y="235.3">11</text>
<text x="300.9" y="238.8">12</text>
<text x="306.5" y="237.1">GPIO.3/WAKEUP</text>
<text x="344.9" y="237.1">GPIO.0/TXT</text>
<text x="365.3" y="238.8">13</text>
<text x="365.3" y="235.3">14</text>
<text x="306.5" y="240.6">GPIO.2/RS485</text>
<text x="344.7" y="240.6">GPIO.1/RXT</text>
</g>
<g font-size="3.2" fill="#f00">
<text x="338.2" y="46.6">5</text>
<text x="365.3" y="46.6">1</text>
<text x="341.7" y="48.3">VCC</text>
<text x="357.2" y="48.3">VCC</text>
<text x="368.8" y="118.9">20</text>
<text x="358.3" y="120.6">VDD5</text>
<text x="303" y="217.7">6</text>
<text x="306.5" y="219.4">VDD</text>
</g>
<g font-size="3.2" fill="#8d2323">
<text x="67.4" y="64.2">8</text>
<text x="67.4" y="67.7">7</text>
<text x="67.4" y="71.3">6</text>
<text x="67.4" y="74.8">5</text>
<text x="67.4" y="78.3">4</text>
<text x="67.4" y="81.8">3</text>
<text x="67.4" y="85.4">2</text>
<text x="67.4" y="88.9">1</text>
<text x="67.4" y="117.1">8</text>
<text x="67.4" y="120.6">7</text>
<text x="67.4" y="124.2">6</text>
<text x="67.4" y="127.7">5</text>
<text x="67.4" y="131.2">4</text>
<text x="67.4" y="134.8">3</text>
<text x="67.4" y="138.3">2</text>
<text x="67.4" y="141.8">1</text>
</g>
</svg>
